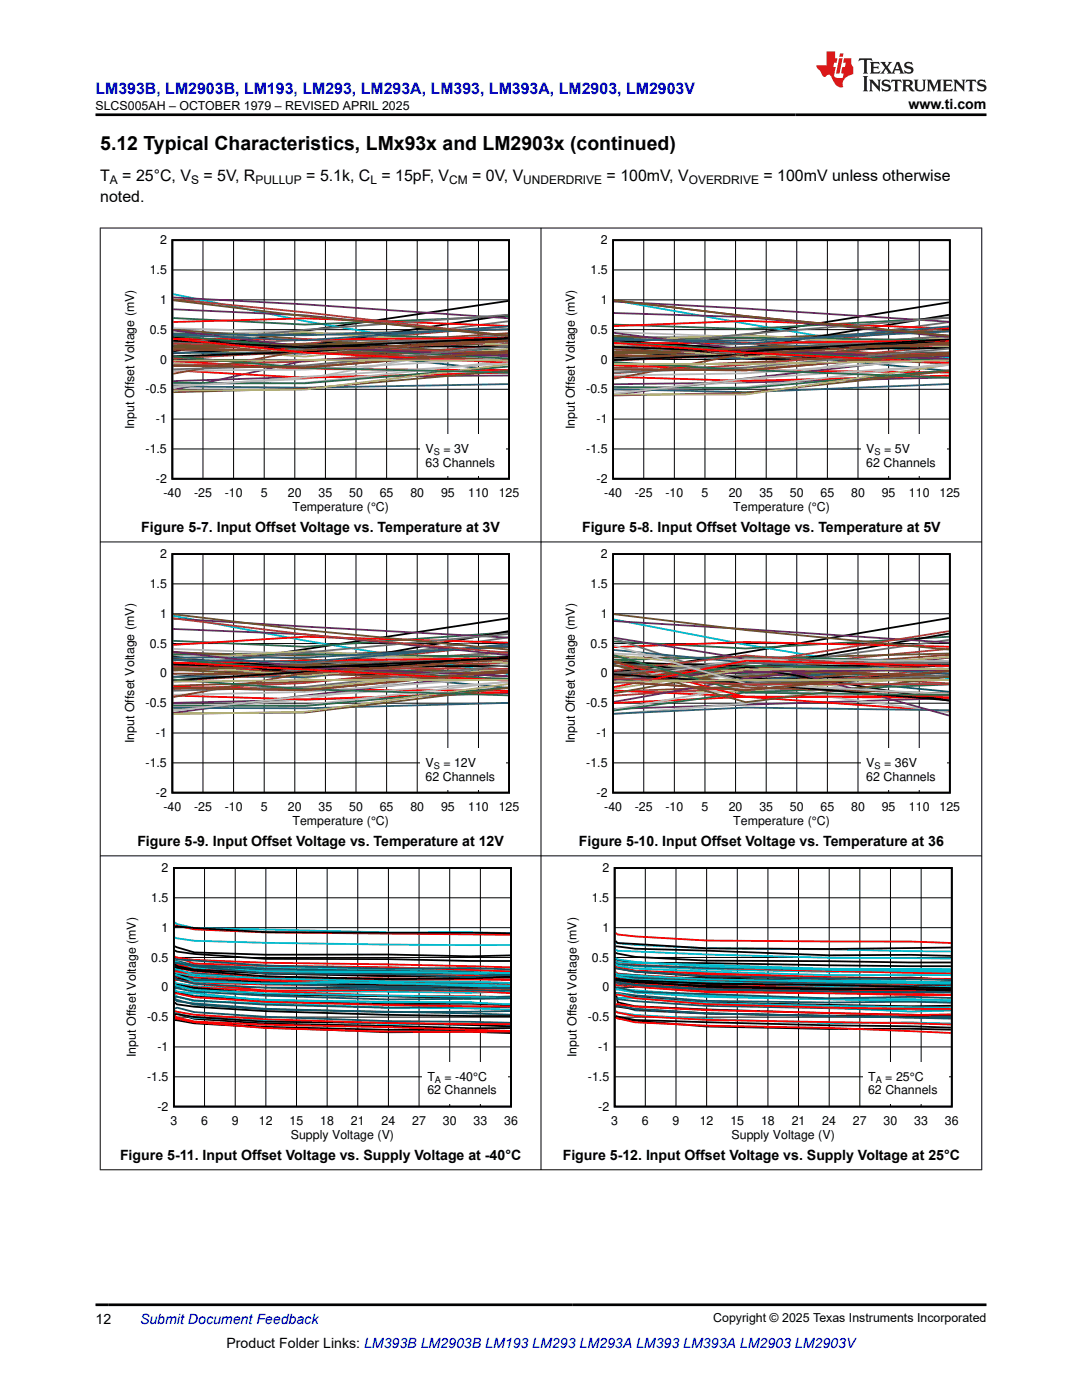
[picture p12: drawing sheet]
<svg xmlns="http://www.w3.org/2000/svg" width="216mm" height="279mm" viewBox="0 0 216 279" stroke-linecap="round" stroke-linejoin="round" font-family="sans-serif">
<path d="M34.4 47.9h67.2v47.6h-67.2zM34.6 67.1l26.3 3.4 40.5-.2M34.6 67.2l26.3 1.8 40.5 .2M101.4 60.1l-40.5 5.9-26.3 4.1M101.4 62.8l-40.5 6.3-26.3 1.4M101.4 67.6l-40.5 2.6-26.3 .9M101.4 67.5l-40.5 1.9-26.3-1.4" fill="none" stroke="#000" stroke-width=".36"/>
<g fill="none" stroke="#000" stroke-width=".2">
<path d="M34.4 59.8h67.2M34.4 53.9h67.2M40.5 47.9v47.7M46.6 47.9v47.7M52.7 47.9v47.7M58.8 47.9v47.7M64.9 47.9v47.7M71 47.9v47.7M77.1 47.9v47.7M83.3 47.9v47.7M89.4 47.9v47.7M95.5 47.9v47.7"/>
<path d="M34.4 77.7h67.2M34.4 71.7h67.2M34.4 65.8h67.2M34.4 89.6h67.2M34.4 83.6h67.2"/>
</g>
<path d="M34.6 64.3l26.3-.8 40.5 1.5M34.6 72.1l26.3 1.6 40.5 .2M34.6 73.9l26.3 1.5 40.5-1M101.4 68.4l-40.5 1.3-26.3-.7M101.4 67.4l-40.5 .4-26.3-.2 26.3 2.8 40.5 2" fill="none" stroke="#f00" stroke-width=".36"/>
<path d="M34.6 67.3l26.3 2.3 40.5 4.5" fill="none" stroke="#105465" stroke-width=".36"/>
<path d="M34.6 58.7l26.3 5.4 40.5 6.9" fill="none" stroke="#00bacc" stroke-width=".36"/>
<path d="M34.6 66.6h26.3l40.5 1.1M34.6 71.1l26.3 2.3 40.5 1M101.4 63.1l-40.5 1.7-26.3-1.3M101.4 69.8l-40.5-.1-26.3-2.6 26.3 2.2 40.5 2.3M101.4 73.2l-40.5 3.3-26.3-.1" fill="none" stroke="#286b48" stroke-width=".36"/>
<path d="M34.6 59.7l26.3 2.6 40.5 4.7M34.6 69.8h26.3l40.5 2.4M34.6 68.6l66.8 1.8M101.4 65.1l-40.5 3.5-26.3 .9M101.4 68.7l-40.5 3.4-26.3 .9M101.4 68.1l-66.8 3.4" fill="none" stroke="#9d3939" stroke-width=".36"/>
<path d="M34.6 59.4l26.3 1.3 40.5 2.8M34.6 61.7l26.3 1.2 40.5 4.2M34.6 66l26.3 3.2 40.5 1.9M101.4 74.9l-40.5 .3-26.3 .9M101.4 70.8l-40.5 1.2-26.3 5.8M101.4 70.1l-40.5 3.3-26.3-.4" fill="none" stroke="#68275f" stroke-width=".36"/>
<path d="M34.6 59.9l26.3 3.2 40.5 3.9M34.6 65.8l26.3 1.9 40.5 3.4M101.4 65.8l-40.5 .9h-26.3M101.4 68.4l-40.5 2-26.3-1.1M101.4 74l-40.5 3.6-26.3 .7M101.4 68.1l-66.8 1" fill="none" stroke="#6b5028" stroke-width=".36"/>
<path d="M34.6 69.7l26.3 .4 40.5 1.8M34.6 68.5l26.3 1.7 40.5 .2M101.4 66.5l-40.5 2.6-26.3 .4M101.4 70.2l-40.5 1.7-26.3 .3M101.4 67.9l-40.5 2-26.3 4.7M101.4 70.1l-40.5 3.3-26.3-.4" fill="none" stroke="#83461f" stroke-width=".36"/>
<path d="M34.6 67.2l26.3-.9 40.5 2.6M101.4 66.9l-40.5 4.3-26.3-1.7M101.4 69.6l-40.5 3.5-26.3-.5M101.4 67.4l-40.5 3.1-26.3-2.6M101.4 72.7l-40.5 5.1-26.3 .1M101.4 71.9l-66.8 .1" fill="none" stroke="#b1ae67" stroke-width=".36"/>
<path d="M101.4 64.1l-40.5 5.2-26.3-1.2M101.4 66.9l-66.8 4.6M101.4 68.1l-40.5-.3-26.3 1.2M101.4 62.8l-40.5 3-26.3 2.7M101.4 69.1l-40.5 3.8-26.3 .8" fill="none" stroke="#6c6c6c" stroke-width=".36"/>
<path d="M34.6 65.5l26.3 .8 40.5 2.3M101.4 68.1l-40.5 7.5-26.3 1.3M101.4 72.1l-40.5 4.3-26.3 .4M101.4 71.5l-40.5 2.3-26.3 .2M101.4 72.5l-40.5 2.7-26.3 2" fill="none" stroke="#b8b8b8" stroke-width=".36"/>
<path d="M101.4 67.8l-40.5 1.1-26.3 .1M101.4 67.7l-40.5 2.9-26.3-.2M101.4 76.7l-40.5 .7-26.3-.3M101.4 65.7l-40.5 1.2-26.3-.2M101.4 65.1l-40.5 2.8-26.3-1.1" fill="none" stroke="#295c75" stroke-width=".36"/>
<path d="M83.8 86.7h17.1v8.4h-17.1z" fill-rule="evenodd" fill="#fff"/>
<path d="M122.3 47.9h67.2v47.6h-67.2zM122.5 67.5l26.3 4.1 40.6-.7M122.5 67.9l26.3 1.8 40.6-.2M189.4 60.3l-40.6 6.6-26.3 3.7M189.4 62.8l-40.6 6.8-26.3 1.9M189.4 68l-40.6 2.8-26.3 1M189.4 67.7l-40.6 2.5-26.3-1" fill="none" stroke="#000" stroke-width=".36"/>
<g fill="none" stroke="#000" stroke-width=".2">
<path d="M122.3 59.8h67.2M122.3 53.9h67.2M128.5 47.9v47.7M134.6 47.9v47.7M140.7 47.9v47.7M146.8 47.9v47.7M152.9 47.9v47.7M159 47.9v47.7M165.1 47.9v47.7M171.2 47.9v47.7M177.3 47.9v47.7M183.4 47.9v47.7"/>
<path d="M122.3 77.7h67.2M122.3 71.7h67.2M122.3 65.8h67.2M122.3 89.6h67.2M122.3 83.6h67.2"/>
</g>
<path d="M122.5 65.1l26.3-1.1 40.6 1.6M122.5 72.9l26.3 1 40.6 .4M122.5 68.4l26.3 2 40.6 2M189.4 68.9l-40.6 2-26.3-1.2M189.4 75l-40.6 1-26.3-.8M189.4 68l-40.6 .4-26.3 .1" fill="none" stroke="#f00" stroke-width=".36"/>
<path d="M122.5 68.2l26.3 1.9 40.6 3.9" fill="none" stroke="#105465" stroke-width=".36"/>
<path d="M122.5 59.9l26.3 4.7 40.6 6.8" fill="none" stroke="#00bacc" stroke-width=".36"/>
<path d="M122.5 67.6l26.3 3.1 40.6-.4M122.5 67.3l26.3 .1 40.6 .5M122.5 68.2l26.3 1.9 40.6 1.9M122.5 72.3l26.3 1.5 40.6 1.6M189.4 63.4l-40.6 2.3-26.3-.9M189.4 73.9l-40.6 3.6-26.3-.3" fill="none" stroke="#286b48" stroke-width=".36"/>
<path d="M122.5 59.9l26.3 3.2 40.6 3.9M122.5 70.4l26.3-.4 40.6 2.6M122.5 69.2l26.3 .9 40.6 .5M189.4 65.4l-40.6 3.9-26.3 1.5M189.4 69l-40.6 3.8-26.3 1.7M189.4 68.2l-40.6 2.7-26.3 1" fill="none" stroke="#9d3939" stroke-width=".36"/>
<path d="M122.5 60.2l26.3 1.4 40.6 2.6M122.5 62.5l26.3 .8 40.6 3.9M122.5 66.4l26.3 3.4 40.6 1.9M189.4 75.3l-40.6 1-26.3 .4M189.4 71l-40.6 4.5-26.3 3.3M189.4 70.4l-40.6 3.5-26.3-.2" fill="none" stroke="#68275f" stroke-width=".36"/>
<path d="M122.5 59.9l26.3 3.2 40.6 3.9M122.5 67l26.3 1.5 40.6 3.2M189.4 66l-40.6 1.5h-26.3M189.4 68.7l-40.6 2.5-26.3-1M189.4 74l-40.6 4.4-26.3 .5M189.4 68.7l-40.6 .7-26.3 1.2" fill="none" stroke="#6b5028" stroke-width=".36"/>
<path d="M122.5 71l26.3 .1 40.6 1.4M122.5 69.7l26.3 1.2h40.6M189.4 67.1l-40.6 2.8-26.3 .4M189.4 70.4l-40.6 1.9-26.3 1.1M189.4 68.5l-40.6 2-26.3 5.1M189.4 70.4l-40.6 3.5-26.3-.2" fill="none" stroke="#83461f" stroke-width=".36"/>
<path d="M122.5 67.9l26.3-1 40.6 2.3M189.4 67.3l-40.6 4.3-26.3-1.3M189.4 70.7l-40.6 2.9h-26.3M189.4 67.9l-40.6 3.4-26.3-2.4M189.4 72.8l-40.6 5.9h-26.3M189.4 71.9l-40.6 .7h-26.3" fill="none" stroke="#b1ae67" stroke-width=".36"/>
<path d="M189.4 64.3l-40.6 5.5-26.3-.7M189.4 67l-40.6 3.1-26.3 1.6M189.4 68.2l-40.6 .4-26.3 1.1M189.4 63.4l-40.6 3.3-26.3 2.7M189.4 69.6l-40.6 3.8-26.3 .9" fill="none" stroke="#6c6c6c" stroke-width=".36"/>
<path d="M122.5 66.3l66.9 2.4M189.4 68.8l-40.6 7.3-26.3 1.9M189.4 72.5l-40.6 4.8-26.3 .5M189.4 71.6l-40.6 2.9-26.3 .4M189.4 72.9l-40.6 2.7-26.3 2.9" fill="none" stroke="#b8b8b8" stroke-width=".36"/>
<path d="M189.4 68.3l-40.6 1-26.3 .9M189.4 68.2l-40.6 3.3-26.3-.5M189.4 76.6l-40.6 1.7-26.3-.6M189.4 66.2l-40.6 1.8-26.3-.2M189.4 65.2l-40.6 3.4-26.3-1.1" fill="none" stroke="#295c75" stroke-width=".36"/>
<path d="M171.8 86.7h17.1v8.4h-17.1z" fill-rule="evenodd" fill="#fff"/>
<path d="M34.4 110.6h67.2v47.6h-67.2zM34.6 131l26.3 3.6 40.5-.4M34.6 131.6l26.3 1.5 40.5-.2M101.4 123.4l-66.8 10.2M101.4 126l-40.5 7.2-26.3 1.9M101.4 131.1l-40.5 3-26.3 1.6M101.4 131.3l-40.5 2-26.3-.7" fill="none" stroke="#000" stroke-width=".36"/>
<g fill="none" stroke="#000" stroke-width=".2">
<path d="M34.4 116.5h67.2M40.5 110.6v47.6M46.6 110.6v47.6M52.7 110.6v47.6M58.8 110.6v47.6M64.9 110.6v47.6M71 110.6v47.6M77.1 110.6v47.6M83.3 110.6v47.6M89.4 110.6v47.6M95.5 110.6v47.6M34.4 134.4h67.2"/>
<path d="M34.4 128.4h67.2M34.4 122.5h67.2M34.4 152.2h67.2M34.4 146.3h67.2M34.4 140.3h67.2"/>
</g>
<path d="M34.6 137.1l26.3 .5 40.5 .3M34.6 132.2l66.8 3.6M101.4 132.2l-40.5 1.7-26.3-.5M101.4 128.2l-40.5-1.1-26.3 1.6M101.4 138.1l-40.5 1.5-26.3-.8M101.4 131.4l-40.5 .5-26.3 .5" fill="none" stroke="#f00" stroke-width=".36"/>
<path d="M34.6 131.3l26.3 2.2 40.5 3.8" fill="none" stroke="#105465" stroke-width=".36"/>
<path d="M34.6 122.9l26.3 4.9 40.5 6.7" fill="none" stroke="#00bacc" stroke-width=".36"/>
<path d="M34.6 131.3l26.3 2.4 40.5 .3M34.6 130.7l26.3-.2 40.5 .6M34.6 131.7l26.3 2 40.5 1.8M34.6 135.6l26.3 2 40.5 1.2M101.4 126.2l-40.5 2.9-26.3-1.2M101.4 137.2l-40.5 3.7-26.3-.1" fill="none" stroke="#286b48" stroke-width=".36"/>
<path d="M34.6 133.5l26.3-.4 40.5 2.6M34.6 132.9l26.3 .4 40.5 .2M34.6 123.4l26.3 3.2 40.5 3.7M101.4 128.6l-40.5 4.1-26.3 1.1M101.4 132.1l-40.5 4.2-26.3 1.2M101.4 131.3l-40.5 3.1-26.3 1.4" fill="none" stroke="#9d3939" stroke-width=".36"/>
<path d="M34.6 123.5l26.3 1.6 40.5 2.1M34.6 125.5l26.3 1.1 40.5 4.1M34.6 130.1l26.3 3.1 40.5 1.7M101.4 138.3l-40.5 1.3-26.3 .7M101.4 134.2l-40.5 4.6-26.3 3.5M101.4 133.9l-40.5 3.9-26.3-.5" fill="none" stroke="#68275f" stroke-width=".36"/>
<path d="M34.6 130.1l26.3 1.4 40.5 3.6M34.6 122.6l26.3 3.1 40.5 3.9M101.4 129.2l-40.5 1.6-26.3-.5M101.4 132.1l-40.5 2.5-26.3-.9M101.4 137.3l-40.5 4.9-26.3 .2M101.4 131.6l-66.8 2" fill="none" stroke="#6b5028" stroke-width=".36"/>
<path d="M34.6 134.5l26.3-.1 40.5 1.3M34.6 133.1l26.3 1.3 40.5-.1M101.4 130.2l-40.5 2.3-26.3 .9M101.4 133.9l-40.5 2.1-26.3 .9M101.4 131.6l-40.5 2.7-26.3 4.8M101.4 133.9l-40.5 3.9-26.3-.5" fill="none" stroke="#83461f" stroke-width=".36"/>
<path d="M34.6 131.5l26.3-1.6 40.5 2.4M101.4 130.1l-40.5 5.2-26.3-1.7M101.4 133.4l-40.5 4-26.3-.2M101.4 131.3l-40.5 3.6-26.3-2.2M101.4 136.5l-40.5 5.5-26.3 .5M101.4 135.7h-40.5l-26.3 .3" fill="none" stroke="#b1ae67" stroke-width=".36"/>
<path d="M101.4 127.2l-40.5 5.9-26.3-.9M101.4 130l-40.5 3.7-26.3 1.5M101.4 131.7l-40.5 .5-26.3 1.1M101.4 126.5l-66.8 6.2M101.4 132.7l-40.5 4.4-26.3 .8" fill="none" stroke="#6c6c6c" stroke-width=".36"/>
<path d="M34.6 129.5l66.8 2.8M101.4 132.2l-40.5 7.4-26.3 2M101.4 136l-40.5 4.7-26.3 .2M101.4 135.2l-40.5 2.9-26.3 .6M101.4 136.1l-40.5 2.8-26.3 2.9" fill="none" stroke="#b8b8b8" stroke-width=".36"/>
<path d="M101.4 131.2l-40.5 2-26.3 .2M101.4 130.9l-40.5 4.2h-26.3M101.4 129l-40.5 2.2h-26.3M101.4 128.6l-40.5 3.5-26.3-.4M101.4 140.3l-40.5 1.1-26.3-.1" fill="none" stroke="#295c75" stroke-width=".36"/>
<path d="M83.8 149.4h17.1v8.3h-17.1z" fill-rule="evenodd" fill="#fff"/>
<path d="M122.3 110.6h67.2v47.6h-67.2zM122.5 131.7l26.3 3.8 40.6-.7M122.5 133.9l26.3-.7 40.6 6.6M122.5 132.2l26.3 .7 40.6-.1M122.5 134.6l26.3 1.7 40.6 3.5M189.4 123.3l-40.6 6.9-26.3 4.2M189.4 126.4l-40.6 7-26.3 1.8" fill="none" stroke="#000" stroke-width=".36"/>
<g fill="none" stroke="#000" stroke-width=".2">
<path d="M122.3 116.5h67.2M128.5 110.6v47.6M134.6 110.6v47.6M140.7 110.6v47.6M146.8 110.6v47.6M152.9 110.6v47.6M159 110.6v47.6M165.1 110.6v47.6M171.2 110.6v47.6M177.3 110.6v47.6M183.4 110.6v47.6M122.3 134.4h67.2"/>
<path d="M122.3 128.4h67.2M122.3 122.5h67.2M122.3 152.2h67.2M122.3 146.3h67.2M122.3 140.3h67.2"/>
</g>
<path d="M122.5 137.8l26.3 1.2 40.6 .3M122.5 132.1l26.3 7 40.6-.2M189.4 132.8l-40.6 2.2-26.3-1M189.4 129.1l-40.6-1-26.3 1M189.4 132.9l-40.6-1-26.3 5.2M122.5 140.3l26.3-1.2 40.6 2.9" fill="none" stroke="#f00" stroke-width=".36"/>
<path d="M122.5 132.3l26.3 1.8 40.6 4" fill="none" stroke="#105465" stroke-width=".36"/>
<path d="M122.5 123.6l26.3 5.1 40.6 6.7" fill="none" stroke="#00bacc" stroke-width=".36"/>
<path d="M122.5 131.7l26.3 2.7 40.6 .5M122.5 131.7l26.3-.7 40.6 1M122.5 130.8l26.3 7.4 40.6 .5M189.4 127.1l-40.6 2.3-26.3-1.4M189.4 136.6l-40.6 1.6-26.3 3.6M189.4 133.8l-40.6-1-26.3 3.4" fill="none" stroke="#286b48" stroke-width=".36"/>
<path d="M122.5 134.1h26.3l40.6 2.3M122.5 133.8l26.3-3 40.6 3.1M122.5 135.3l26.3 1.2h40.6M189.4 129.5l-40.6 3.9-26.3 1.4M189.4 133.4l-40.6 3.8-26.3 1.6M189.4 126l-40.6 6.5-26.3 2.6" fill="none" stroke="#9d3939" stroke-width=".36"/>
<path d="M122.5 123.9l66.9 4.3M122.5 127.3l26.3 4.2 40.6 11.3M189.4 139.3l-66.9 2.2M189.4 131.3l-40.6 4.1-26.3 4.7M189.4 133.6l-40.6 .5-26.3 1.5M189.4 133.9l-40.6 3.9-26.3-1.8" fill="none" stroke="#68275f" stroke-width=".36"/>
<path d="M122.5 132.7l26.3 7.4 40.6-5-40.6 1.5-26.3-3.9M122.5 122.6l26.3 3.1 40.6 3.9M189.4 130.4l-40.6 1-26.3-.2M189.4 132.8l-40.6 2.2-26.3-.4M189.4 135l-40.6-1.3-26.3 4.7" fill="none" stroke="#6b5028" stroke-width=".36"/>
<path d="M122.5 132.1l26.3 5.1 40.6 1.2M189.4 130.7l-40.6 2.9-26.3 .4M189.4 134.8l-40.6 2.2-26.3 1M189.4 132.2l-40.6 4.6-26.3-1.7M189.4 135l-40.6-1.4-26.3 1.6M189.4 133.9l-40.6 3.9-26.3-1.8" fill="none" stroke="#83461f" stroke-width=".36"/>
<path d="M122.5 130.8l26.3 2.6 40.6 .7M189.4 131.2l-40.6 4.8-26.3-1.5M189.4 134.9l-40.6 3.2-26.3-.1M189.4 131.1l-40.6 3-26.3-2.2M189.4 133.5l-40.6 .1-26.3 3.9M189.4 135.7h-40.6l-26.3 .3" fill="none" stroke="#b1ae67" stroke-width=".36"/>
<path d="M122.5 127.4l26.3 8.8 40.6-1.4M189.4 127.7l-40.6 5.7-26.3-.6M189.4 131.2l-40.6 3.5-26.3 1.6M189.4 132.3h-40.6l-26.3 .6M189.4 132.3h-40.6l-26.3 2" fill="none" stroke="#6c6c6c" stroke-width=".36"/>
<path d="M122.5 130.4l66.9 3.2M122.5 128.8l26.3 7.6 40.6 2.1M189.4 132.9l-40.6 7.5-26.3 2.1M189.4 132l-40.6-.5-26.3 4.2M122.5 141.6l26.3-4.7 40.6 5.3" fill="none" stroke="#b8b8b8" stroke-width=".36"/>
<path d="M122.5 129.7l26.3 2.5 40.6 2.2M189.4 132.5l-40.6 1.5-26.3 .6M189.4 132.5l-40.6 3.4-26.3-.3M189.4 141.8l-40.6-.6-26.3 1.2" fill="none" stroke="#295c75" stroke-width=".36"/>
<path d="M171.8 149.4h17.1v8.3h-17.1z" fill-rule="evenodd" fill="#fff"/>
<g fill="none" stroke="#000" stroke-width=".36">
<path d="M34.7 173.2h67.3v47.6h-67.3zM34.9 195.5l3.9 .4 38.7 1.1 16.3-.3 8 .3M34.9 188.9l3.9 1.2 14.3 .4h24.4l16.3 .4 8-.2M34.9 194.8l3.9 .8 14.3 .4 24.4 .6 16.3-.1 8 .2M34.9 189.7l.4 .2 3.5 .5 14.3 1h24.4l16.3 .4h8M34.9 195.2l.4 .1 3.5 .4 14.3 .5 40.7 .9 8-.3M34.9 198l3.9 .9 14.3 1 24.4 .5 16.3-.1 8 .3M34.9 194.3l3.9 .7 14.3 .9 24.4 .5h16.3l8 .3M34.9 196.4l3.9 .8 14.3 1.2 40.7 .7 8-.2M34.9 192.4l.4 .4 3.5 .7 14.3 .8 24.4 .5 16.3 .2 8-.1-8 .3-16.3 .2-24.4-.5-14.3-1.2-3.9-.7M34.9 185l.4-.1 17.8 1.1 48.7 .3M34.9 202.2l3.9 1.1 14.3 1 24.4 .4 16.3 .5h8"/>
<path d="M34.9 203.2l3.9 .9 14.3 .8 24.4 .6 16.3 .1 8 .2M34.9 202.4l3.9 .6 14.3 .9 24.4 .2 24.3 .7M34.9 203.6l3.9 .6 14.3 .8 24.4 1 16.3-.1 8 .3M34.9 200.1l.4 .3 3.5 .5 14.3 .9 24.4 .7 24.3 .3"/>
</g>
<g fill="none" stroke="#000" stroke-width=".2">
<path d="M34.7 179.2h67.3M40.8 173.2v47.7M46.9 173.2v47.7M53.1 173.2v47.7M59.2 173.2v47.7M65.3 173.2v47.7M71.4 173.2v47.7M77.5 173.2v47.7M83.6 173.2v47.7M89.7 173.2v47.7M95.9 173.2v47.7M34.7 197h67.3"/>
<path d="M34.7 191.1h67.3M34.7 185.1h67.3M34.7 214.9h67.3M34.7 208.9h67.3M34.7 203h67.3"/>
</g>
<g fill="none" stroke="#f00" stroke-width=".36">
<path d="M34.9 194.2h.4l3.5 .8 14.3 1h24.4l24.3 .6M34.9 194.9l3.9 1.2 14.3 .4 24.4 .1 16.3 .8h8M34.9 194.7h.4l3.5 .9 14.3 .6 24.4 .3 16.3 .7h8M34.9 190.9l.4 .2 3.5 .5 14.3 .5 24.4 .4 24.3 .6M34.9 184.7l3.9 .8 14.3 .6 48.7 .5M34.9 196.7l.4-.1 3.5 .4 14.3 .9 24.4 .8 24.3 .3M34.9 195.6l.4-.1 3.5 .8 14.3 1.4 24.4-.1 16.3 .2 8 .4M34.9 191.1h.4l3.5 1.2 14.3 .4 24.4 .3 24.3 .9M34.9 192.5l3.9 .7 14.3 1 40.7 .5 8 .3M34.9 193.9l3.9 1.1a960.9 960.9 0 0 0 63 1.3M34.9 193l.4 .2 3.5 .6 14.3 1.2 40.7 .4 8 .2M34.9 193.9l3.9 .5 14.3 1.2 48.7-.1"/>
<path d="M34.9 198.3l3.9 .7 14.3 .9 24.4 .7 24.3 .3M34.9 201.8l3.9 .7 14.3 .9 24.4 .8 24.3 .2M34.9 203.3l3.9 .7 14.3 1.2 24.4 .7h24.3M34.9 202.7l.4 .4 3.5 .8 14.3 .6 24.4 .5 24.3 .7"/>
</g>
<g fill="none" stroke="#105465" stroke-width=".36">
<path d="M34.9 192.7l.4 .4 3.5 .4 38.7 1.3 16.3-.2 8 .3M34.9 193.5l3.9 .9 14.3 .5 24.4 .6 24.3-.1M34.9 194.5l.4 .3 3.5 .7 38.7 1.8 16.3-.2 8 .2M34.9 194.6l.4-.2 3.5 1.1 14.3 .8 24.4 .6h16.3l8 .3M34.9 192.4l3.9 .4 14.3 .8 24.4 .4 16.3 .6 8-.3M34.9 191.8h.4l3.5 .8 14.3 .7 40.7 .7 8 .4M34.9 195.1l.4 .4 3.5 .8 14.3 .8 48.7 .6M34.9 199.3l.4 .2 3.5 1 14.3 1 48.7 1M34.9 196.9l18.2 1.6 24.4 .3 16.3 .4h8M34.9 193.4l.4 .5 17.8 1.5 48.7 .8M34.9 199.4l.4 .4 3.5 .5 14.3 1 24.4 .7 24.3-.2M34.9 191.3l.4 .2a518 518 0 0 0 58.5 1.7l8 .3"/>
<path d="M34.9 199l.4-.1 3.5 .7 14.3 .9 24.4 .6 16.3-.2 8 .2M34.9 192.1l3.9 .7 14.3 1.5 24.4 .1 16.3 .6 8-.5M34.9 197.2l3.9 .7a621.8 621.8 0 0 0 63 1.3M34.9 201.3l.4-.2 3.5 .9 14.3 .9 24.4 .9 24.3 .3"/>
</g>
<g fill="none" stroke="#00bacc" stroke-width=".36">
<path d="M34.9 184.1l.4 .3 3.5 .8 38.7 .9h16.3l8 .1M34.9 195.9l.4 .4 3.5 .5 14.3 1 40.7 .3 8-.2M34.9 192.3l3.9 .6 14.3 1.1 48.7 .3M34.9 197.6l.4 .3 3.5 .8 14.3 .8 24.4 .5h16.3l8 .7M34.9 197.5l.4 .4 17.8 1.8 40.7 .4 8 .3M34.9 198.5l.4 .4 3.5 .9 38.7 1.3 16.3 .1 8 .3M34.9 192.6l.4 .2 3.5 .5 14.3 .9 40.7 .4 8 .3M34.9 187.1l.4 .2 3.5 .5a1940.3 1940.3 0 0 0 63 .8M34.9 193.9l.4 .3 3.5 .6 14.3 .6 24.4 .9 16.3 .2 8 .2M34.9 194.5l3.9 1.4 14.3 .3 24.4-.1 16.3 .7h8M34.9 193.3l3.9 1.2 14.3 .8 24.4 .5 16.3 .1 8 .3M34.9 196.5l3.9 1.1 14.3 .7 48.7 .8"/>
<path d="M101.8 193.8l-24.3-.3-24.4-.6-14.3-.1-3.9-.8h.4l3.5 1.1 14.3 .7 48.7 .4M34.9 202.1l3.9 1 38.7 1.2 24.3 .3"/>
</g>
<path d="M84.2 212h17.1v8.4h-17.1z" fill-rule="evenodd" fill="#fff"/>
<g fill="none" stroke="#000" stroke-width=".36">
<path d="M122.6 173.2h67.3v47.6h-67.3zM122.8 191.4l.5 .2 3.4 .6 63 .6M122.8 190.1l3.9 .9 14.3 .7 48.7 .4M122.8 194.5l3.9 .7h14.3l40.8 1h7.9M122.8 188.9l3.9 .4 38.8 1.4 16.3-.1 7.9 .2M122.8 195l.5-.2 3.4 .5 55.1 1.7 7.9-.2M122.8 198.4l3.9 .5 14.3 1.2 40.8 .7 7.9-.1M122.8 198l.5 2 3.4 .8 14.3 .7 24.5 .7 24.2 .6M122.8 193.2l3.9 .7 14.3 1 24.5 .4 16.3-.2 7.9 .5M122.8 195.6l3.9 .4a1060.3 1060.3 0 0 0 63 1.5M122.8 194.5h.5l3.4 .9 14.3 .9 40.8 .4 7.9 .3M122.8 195.3l.5 .2 3.4 .3 14.3 1.2 24.5 .5 16.3-.1 7.9 .3"/>
<path d="M122.8 195.6l.5-.2 3.4 .3 14.3 .6 24.5 .3 24.2 .6M122.8 187.8l.5 .4 17.7 1.1 24.5 .1 24.2-.3M122.8 200.9l3.9 .5 14.3 .8 24.5 .5 16.3 .1 7.9 .2M122.8 202.7l3.9 .9 38.8 1 16.3 .2 7.9 .3M122.8 203l.5 .2 3.4 .5 14.3 1.2 24.5 .5 16.3-.1 7.9 .2"/>
</g>
<g fill="none" stroke="#000" stroke-width=".2">
<path d="M122.6 179.2h67.3M128.8 173.2v47.7M134.9 173.2v47.7M141 173.2v47.7M147.1 173.2v47.7M153.2 173.2v47.7M159.3 173.2v47.7M165.5 173.2v47.7M171.6 173.2v47.7M177.7 173.2v47.7M183.8 173.2v47.7M122.6 197h67.3"/>
<path d="M122.6 191.1h67.3M122.6 185.1h67.3M122.6 214.9h67.3M122.6 208.9h67.3M122.6 203h67.3"/>
</g>
<g fill="none" stroke="#f00" stroke-width=".36">
<path d="M122.8 195.1l.5 .3 3.4 .8 38.8 1.1 16.3 .4h7.9l-24.2-.1-24.5-.6-14.3-.8-3.9-.7M122.8 194l.5 .3a696.9 696.9 0 0 0 58.5 1.7h7.9M122.8 195.9l3.9 .9 14.3 1 40.8 .5 7.9 .3-48.7-.6-14.3-1.1-3.9-.4M122.8 191.7l.5 .4 3.4 .5 14.3 .6 48.7 1.1M122.8 186.2l.5 .3 3.4 .4 14.3 .8 40.8 .2 7.9 .3M122.8 195l.5 .2 17.7 1.2 48.7 .9M122.8 192.9l.5-.1 3.4 1 38.8 1.2 24.2 .4M122.8 194.4l3.9 .6 14.3 .7 24.5 .6 24.2 .2M122.8 193l.5-.1 3.4 .8 14.3 .8 24.5 .7 24.2 .2M122.8 194.7l3.9 .7 14.3 .5 48.7 .6M122.8 198.6l.5-.1 3.4 .7 14.3 1.2 24.5 .7 24.2 .3M122.8 201.9l.5 .2 3.4 .7 14.3 .7 48.7 1"/>
<path d="M122.8 203.1l3.9 .9 14.3 .7 24.5 .4 24.2 1M122.8 200.5l.5-.1 3.4 .5 14.3 .7 40.8 1 7.9-.2"/>
</g>
<g fill="none" stroke="#105465" stroke-width=".36">
<path d="M122.8 195l3.9 .4 14.3 .7 48.7 .6M122.8 194.5l.5-.2 3.4 .8 14.3 .6 40.8 .5 7.9-.2M122.8 194.3l18.2 1.6 40.8 .5 7.9 .2M122.8 195.7l3.9 .7a834 834 0 0 0 63 1.2l-7.9 .5-40.8-.6-14.3-.9-3.4-.5-.5-.2M122.8 195.9l.5 .4 3.4 .6 14.3 .4 24.5 .3 16.3 .5h7.9M122.8 192l.5 .4 3.4 .3 14.3 .5 48.7 .5M122.8 195.5l.5 .2 3.4 .7 14.3 .7 24.5 .2 16.3 .5h7.9l-7.9-.5-16.3 .2-24.5-.4-14.3-.9-3.9-.7M122.8 199.2l.5 .2 3.4 .4 14.3 .9 48.7 .8M122.8 194.6l3.9 .5 14.3 .7 24.5 .5 16.3-.1 7.9 .3M122.8 198.2h.5l3.4 .5 14.3 1 24.5 .4 16.3-.2 7.9 .2M122.8 193.3l3.9 .6 14.3 .9 48.7 .8M122.8 197.1l.5-.1 3.4 .9 38.8 1.3 16.3-.3 7.9 .3"/>
<path d="M122.8 200.5l.5-.1 3.4 1.2 14.3 .7 48.7 1M122.8 200.7l3.9 .6 14.3 .9 40.8 .8h7.9"/>
</g>
<g fill="none" stroke="#00bacc" stroke-width=".36">
<path d="M122.8 189.5l.5 .3a1335.9 1335.9 0 0 0 66.4 1.5M122.8 192.1l.5 .3 3.4 .4 14.3 .7 24.5 .4 24.2 .2M122.8 194.4l3.9 .5 14.3 .9 24.5-.2 24.2 .4M122.8 194.7l3.9 .8 38.8 1.3 24.2 .2a1982.6 1982.6 0 0 1-63-1.1l-3.4-1.3-.5 .3M122.8 197.2l18.2 1.5 24.5 .6 16.3 .1 7.9 .2M122.8 199l.5 .1 3.4 .1 14.3 1.1 24.5 .8 16.3 .8 7.9-.2M122.8 197.5l3.9 .6 14.3 .9 40.8 .8h7.9M122.8 191.7l.5 .4 42.2 1.2 24.2 .1M122.8 188.2l3.9 .4 14.3 .6 24.5 .3 24.2 .4M122.8 191.2l.5 .3 3.4 .5 14.3 .9 24.5 .7 24.2 .2M122.8 192.4l.5 .4 3.4 .5a919.4 919.4 0 0 0 63 1.3M122.8 194.2l.5 .3 17.7 .9 48.7 .9"/>
<path d="M122.8 198.6l.5-.4 3.4 .9 14.3 1.1 48.7 1M122.8 201.8l.5 .2 3.4 .6 14.3 .8 24.5 .8 16.3-.1 7.9 .2"/>
</g>
<path d="M172.1 212h17.1v8.4h-17.1z" fill-rule="evenodd" fill="#fff"/>
<path d="M19.9 45.5h176.1M20 45.4v188.1M107.9 45.4v188.1M195.9 45.4v188.1M19.9 108.2h176.1M19.9 170.8h176.1M19.9 233.5h176.1" fill="none" stroke="#000" stroke-width=".2"/>
<path d="M171.5 11.6l-.2 .6 .5-.2h.6v.1v2.2l-.2 .4h1l-.2-.4v-2.2v-.1h.5l.6 .2-.2-.6zM173.6 12.4l.2 .3v1.6l-.2 .4h1.9l.1-.6a1.08 1.08 0 0 1-1.3 .2v-.7h.6l.4 .2v-.7l-.4 .2h-.6v-.5l.2-.2a1 1 0 0 1 1 .3l-.1-.5zM175.7 12.4l.9 1.1-1 1.2h.9l-.2-.2 .5-.8 .4 .8-.2 .2h1.6l-.2-.2 .2-.5h.9l.1 .5-.1 .2h.9l-.2-.4-.8-1.9h-.5l-.9 2.1-.9-1.1 .9-1h-.8l.2 .2-.4 .6-.4-.6 .2-.2zM179 12.8l.4 1h-.7zM180.7 12.5a.65 .65 0 0 0-.2 .7 .65 .65 0 0 0 .6 .5l.6 .1 .1 .3a.79 .79 0 0 1-.7 .4 .79 .79 0 0 1-.7-.5l.1 .7 .2-.1a.93 .93 0 0 0 1.1 0 .93 .93 0 0 0 .4-.9 1.46 1.46 0 0 0-1.2-.6l-.1-.3a1.09 1.09 0 0 1 1.2 .2l-.2-.6-.1 .1-.5-.2zM172.2 15.2l.2 .4v2.2l-.2 .4h1l-.2-.4v-2.2l.2-.4zM173.4 15.9l.2 .4v1.5l-.2 .4h.8l-.3-.4 .1-1.3 1.6 1.8v-2l.2-.4h-.7l.1 .2 .1 1.1-1.2-1.3zM176.2 16a.65 .65 0 0 0-.2 .8 .65 .65 0 0 0 .6 .4l.6 .2 .1 .2a.79 .79 0 0 1-.7 .4 .79 .79 0 0 1-.7-.5l.1 .7 .2-.1a.93 .93 0 0 0 1.1 .1 .93 .93 0 0 0 .4-1 1.46 1.46 0 0 0-1.2-.5l-.1-.4a1.09 1.09 0 0 1 1.2 .2l-.1-.6-.2 .1-.5-.1zM177.9 15.9l-.1 .6a.63 .63 0 0 1 .8-.3v1.6l-.3 .4h1l-.2-.4v-1.6a.66 .66 0 0 1 .8 .3l-.1-.6zM180 15.9l.2 .4v1.5l-.2 .4h1l-.2-.2-.1-.7h.5l.1 .2a.79 .79 0 0 0 1.2 .6l-1-.9a.61 .61 0 0 0 .6-.6 .61 .61 0 0 0-.5-.7zM180.8 16.2h.1a.47 .47 0 0 1 .5 .1 .47 .47 0 0 1 .1 .5l-.1 .1-.7 .1zM182.3 15.9l.2 .2a2.27 2.27 0 0 0 .4 2 1.04 1.04 0 0 0 1.7-.7v-1.3l.2-.2h-.8l.2 .4v1.1a.6 .6 0 0 1-.6 .6 .6 .6 0 0 1-.6-.6v-1.1l.3-.4zM184.9 15.9l.2 .4v1.5l-.2 .4h.8l-.3-.4v-1.4l.9 1.9 .9-1.9v1.4l-.3 .4h1l-.2-.4v-1.5l.2-.4h-.8l-.7 1.5-.6-1.5zM188.1 15.9l.2 .4v1.5l-.2 .4h1.9l.1-.6a1.09 1.09 0 0 1-1.3 .2v-.7h.6l.4 .2v-.6l-.4 .2h-.6v-.6l.2-.1a1.01 1.01 0 0 1 1 .3l-.1-.6zM190.2 15.9l.3 .4v1.5l-.3 .4h.8l-.2-.4v-1.3l1.6 1.8v-2l.2-.4h-.7l.2 .2v1.1l-1.2-1.3zM192.8 15.9l-.1 .6a.63 .63 0 0 1 .8-.3v1.6l-.3 .4h1l-.2-.4v-1.6a.66 .66 0 0 1 .8 .3l-.1-.6zM195.2 16a.65 .65 0 0 0-.2 .8 .65 .65 0 0 0 .6 .4l.6 .2 .2 .2a.79 .79 0 0 1-.7 .4 .79 .79 0 0 1-.7-.5l.1 .7 .2-.1a.93 .93 0 0 0 1 .1 .93 .93 0 0 0 .5-1 1.46 1.46 0 0 0-1.3-.5v-.4a1.09 1.09 0 0 1 1.2 .2l-.2-.6-.2 .1-.5-.1z" fill="#231f20"/>
<path d="M164.9 10.3v2.7h-2l.1 .4 .8 1a.95 .95 0 0 0 1 .9 .59 .59 0 0 1 .5-.4 .59 .59 0 0 1 .5 .3l.4 .8a1.59 1.59 0 0 0 2.1 1.4 1.61 1.61 0 0 1 1-2.3l1-.3-.1-1.5a1.59 1.59 0 0 1-.3-1.7h-1.5l-.2 .9h.6l-.2 .9h-.5l-.2 .9v.3l.4 .1-.1 .9h-.7a.73 .73 0 0 1-1-.7l.3-1.5h-.5l.1-.9h.5l.2-.9h-.5v-1.3zM167.4 11.6l-.6 3.1h.7l.6-3.1zM167.6 10.7l-.1 .6h.7l.1-.6z" fill="#ed1c24"/>
<path d="M19 22.9h177.8M19 260.4h177.8" fill="none" stroke="#000" stroke-width=".53"/>
<text font-size="3.9" x="20" y="29.9">5.12 Typical Characteristics, LMx93x and LM2903x (continued)</text>
<text font-size="3.2" fill="#00f" x="19" y="18.7">LM393B, LM2903B, LM193, LM293, LM293A, LM393, LM393A, LM2903, LM2903V</text>
<g font-size="3.2">
<text x="20" y="36.1">T</text>
<text x="20" y="40.3">noted.</text>
<text x="24.4" y="36.1">= 25°C, V</text>
<text x="40.6" y="36.1">= 5V, R</text>
<text x="61.1" y="36.1">= 5.1k, C = 15pF, V</text>
<text x="94.2" y="36.1">= 0V, V</text>
<text x="121.1" y="36.1">= 100mV, V</text>
<text x="152.3" y="36.1">= 100mV unless otherwise</text>
</g>
<g font-size="2.8">
<text x="181.3" y="21.8">www.ti.com</text>
<text x="28.2" y="106.2">Figure 5-7. Input Offset Voltage vs. Temperature at 3V</text>
<text x="116.1" y="106.2">Figure 5-8. Input Offset Voltage vs. Temperature at 5V</text>
<text x="27.4" y="168.8">Figure 5-9. Input Offset Voltage vs. Temperature at 12V</text>
<text x="115.5" y="168.8">Figure 5-10. Input Offset Voltage vs. Temperature at 36</text>
<text x="23.9" y="231.5">Figure 5-11. Input Offset Voltage vs. Supply Voltage at -40°C</text>
<text x="112.3" y="231.5">Figure 5-12. Input Offset Voltage vs. Supply Voltage at 25°C</text>
<text x="19" y="264.2">12</text>
<text x="45.2" y="269">Product Folder Links: LM393B LM2903B LM193 LM293 LM293A LM393 LM393A LM2903 LM2903V</text>
</g>
<text font-size="2.8" fill="#00f" x="27.9" y="264.2">Submit Document Feedback</text>
<g font-size="2.5">
<text x="19" y="21.9">SLCS005AH – OCTOBER 1979 – REVISED APRIL 2025</text>
<text x="31.9" y="48.7">2</text>
<text x="119.9" y="48.7">2</text>
<text x="29.9" y="54.7">1.5</text>
<text x="117.8" y="54.7">1.5</text>
<text x="31.9" y="60.6">1</text>
<text x="119.9" y="60.6">1</text>
<text x="29.9" y="66.6">0.5</text>
<text x="117.8" y="66.6">0.5</text>
<text x="31.9" y="72.6">0</text>
<text x="119.9" y="72.6">0</text>
<text x="29" y="78.5">-0.5</text>
<text x="117" y="78.5">-0.5</text>
<text x="26.8" y="85.7" transform="rotate(-90 26.8 85.7)">Input Offset Voltage (mV)</text>
<text x="31.1" y="84.5">-1</text>
<text x="114.7" y="85.7" transform="rotate(-90 114.7 85.7)">Input Offset Voltage (mV)</text>
<text x="119.1" y="84.5">-1</text>
<text x="29" y="90.4">-1.5</text>
<text x="84.9" y="93.1">63 Channels</text>
<text x="84.9" y="90.4">V</text>
<text x="88.5" y="90.4">= 3V</text>
<text x="117" y="90.4">-1.5</text>
<text x="172.9" y="90.4">V</text>
<text x="172.9" y="93.1">62 Channels</text>
<text x="176.4" y="90.4">= 5V</text>
<text x="31.1" y="96.4">-2</text>
<text x="32.6" y="99.2">-40</text>
<text x="38.7" y="99.2">-25</text>
<text x="44.8" y="99.2">-10</text>
<text x="52" y="99.2">5</text>
<text x="57.5" y="99.2">20</text>
<text x="58.4" y="102">Temperature (°C)</text>
<text x="63.6" y="99.2">35</text>
<text x="69.7" y="99.2">50</text>
<text x="75.8" y="99.2">65</text>
<text x="81.9" y="99.2">80</text>
<text x="88" y="99.2">95</text>
<text x="93.4" y="99.2">110</text>
<text x="99.5" y="99.2">125</text>
<text x="119.1" y="96.4">-2</text>
<text x="120.6" y="99.2">-40</text>
<text x="126.7" y="99.2">-25</text>
<text x="132.8" y="99.2">-10</text>
<text x="140" y="99.2">5</text>
<text x="145.4" y="99.2">20</text>
<text x="146.3" y="102">Temperature (°C)</text>
<text x="151.5" y="99.2">35</text>
<text x="157.6" y="99.2">50</text>
<text x="163.7" y="99.2">65</text>
<text x="169.8" y="99.2">80</text>
<text x="175.9" y="99.2">95</text>
<text x="181.4" y="99.2">110</text>
<text x="187.5" y="99.2">125</text>
<text x="31.9" y="111.4">2</text>
<text x="119.9" y="111.4">2</text>
<text x="29.9" y="117.3">1.5</text>
<text x="117.8" y="117.3">1.5</text>
<text x="31.9" y="123.3">1</text>
<text x="119.9" y="123.3">1</text>
<text x="29.9" y="129.2">0.5</text>
<text x="117.8" y="129.2">0.5</text>
<text x="31.9" y="135.2">0</text>
<text x="119.9" y="135.2">0</text>
<text x="29" y="141.2">-0.5</text>
<text x="117" y="141.2">-0.5</text>
<text x="26.8" y="148.3" transform="rotate(-90 26.8 148.3)">Input Offset Voltage (mV)</text>
<text x="31.1" y="147.1">-1</text>
<text x="114.7" y="148.3" transform="rotate(-90 114.7 148.3)">Input Offset Voltage (mV)</text>
<text x="119.1" y="147.1">-1</text>
<text x="29" y="153.1">-1.5</text>
<text x="84.9" y="155.8">62 Channels</text>
<text x="84.9" y="153">V</text>
<text x="88.5" y="153">= 12V</text>
<text x="117" y="153.1">-1.5</text>
<text x="172.9" y="153">V</text>
<text x="172.9" y="155.8">62 Channels</text>
<text x="176.4" y="153">= 36V</text>
<text x="31.1" y="159">-2</text>
<text x="32.6" y="161.8">-40</text>
<text x="38.7" y="161.8">-25</text>
<text x="44.8" y="161.8">-10</text>
<text x="52" y="161.8">5</text>
<text x="57.5" y="161.8">20</text>
<text x="63.6" y="161.8">35</text>
<text x="69.7" y="161.8">50</text>
<text x="75.8" y="161.8">65</text>
<text x="81.9" y="161.8">80</text>
<text x="88" y="161.8">95</text>
<text x="93.4" y="161.8">110</text>
<text x="99.5" y="161.8">125</text>
<text x="119.1" y="159">-2</text>
<text x="120.6" y="161.8">-40</text>
<text x="126.7" y="161.8">-25</text>
<text x="132.8" y="161.8">-10</text>
<text x="140" y="161.8">5</text>
<text x="145.4" y="161.8">20</text>
<text x="151.5" y="161.8">35</text>
<text x="157.6" y="161.8">50</text>
<text x="163.7" y="161.8">65</text>
<text x="169.8" y="161.8">80</text>
<text x="175.9" y="161.8">95</text>
<text x="181.4" y="161.8">110</text>
<text x="187.5" y="161.8">125</text>
<text x="58.4" y="164.6">Temperature (°C)</text>
<text x="146.3" y="164.6">Temperature (°C)</text>
<text x="30.2" y="180">1.5</text>
<text x="32.2" y="174">2</text>
<text x="118.1" y="180">1.5</text>
<text x="120.2" y="174">2</text>
<text x="32.2" y="185.9">1</text>
<text x="120.2" y="185.9">1</text>
<text x="30.2" y="191.9">0.5</text>
<text x="118.1" y="191.9">0.5</text>
<text x="32.2" y="197.9">0</text>
<text x="120.2" y="197.9">0</text>
<text x="29.4" y="203.8">-0.5</text>
<text x="117.3" y="203.8">-0.5</text>
<text x="31.4" y="209.7">-1</text>
<text x="119.4" y="209.7">-1</text>
<text x="27.1" y="211" transform="rotate(-90 27.1 211)">Input Offset Voltage (mV)</text>
<text x="29.4" y="215.7">-1.5</text>
<text x="85.3" y="215.7">T</text>
<text x="88.7" y="215.7">= -40°C</text>
<text x="115" y="211" transform="rotate(-90 115 211)">Input Offset Voltage (mV)</text>
<text x="117.3" y="215.7">-1.5</text>
<text x="173.2" y="215.7">T</text>
<text x="176.6" y="215.7">= 25°C</text>
<text x="31.4" y="221.7">-2</text>
<text x="85.3" y="218.4">62 Channels</text>
<text x="119.4" y="221.7">-2</text>
<text x="173.2" y="218.4">62 Channels</text>
<text x="34" y="224.5">3</text>
<text x="40.1" y="224.5">6</text>
<text x="46.2" y="224.5">9</text>
<text x="51.7" y="224.5">12</text>
<text x="57.8" y="224.5">15</text>
<text x="58" y="227.3">Supply Voltage (V)</text>
<text x="63.9" y="224.5">18</text>
<text x="70" y="224.5">21</text>
<text x="76.1" y="224.5">24</text>
<text x="82.2" y="224.5">27</text>
<text x="88.4" y="224.5">30</text>
<text x="94.5" y="224.5">33</text>
<text x="100.6" y="224.5">36</text>
<text x="122" y="224.5">3</text>
<text x="128.1" y="224.5">6</text>
<text x="134.2" y="224.5">9</text>
<text x="139.6" y="224.5">12</text>
<text x="145.7" y="224.5">15</text>
<text x="146" y="227.3">Supply Voltage (V)</text>
<text x="151.9" y="224.5">18</text>
<text x="158" y="224.5">21</text>
<text x="164.1" y="224.5">24</text>
<text x="170.2" y="224.5">27</text>
<text x="176.3" y="224.5">30</text>
<text x="182.4" y="224.5">33</text>
<text x="188.5" y="224.5">36</text>
<text x="142.3" y="263.9">Copyright © 2025 Texas Instruments Incorporated</text>
</g>
<g font-size="2.4">
<text x="21.9" y="36.7">A</text>
<text x="38.1" y="36.7">S</text>
<text x="51" y="36.7">PULLUP</text>
<text x="73.9" y="36.7">L</text>
<text x="89.6" y="36.7">CM</text>
<text x="104.4" y="36.7">UNDERDRIVE</text>
<text x="137.4" y="36.7">OVERDRIVE</text>
</g>
<g font-size="1.8">
<text x="86.5" y="90.8">S</text>
<text x="174.5" y="90.8">S</text>
<text x="86.5" y="153.4">S</text>
<text x="174.5" y="153.4">S</text>
<text x="86.8" y="216.1">A</text>
<text x="174.7" y="216.1">A</text>
</g>
</svg>
